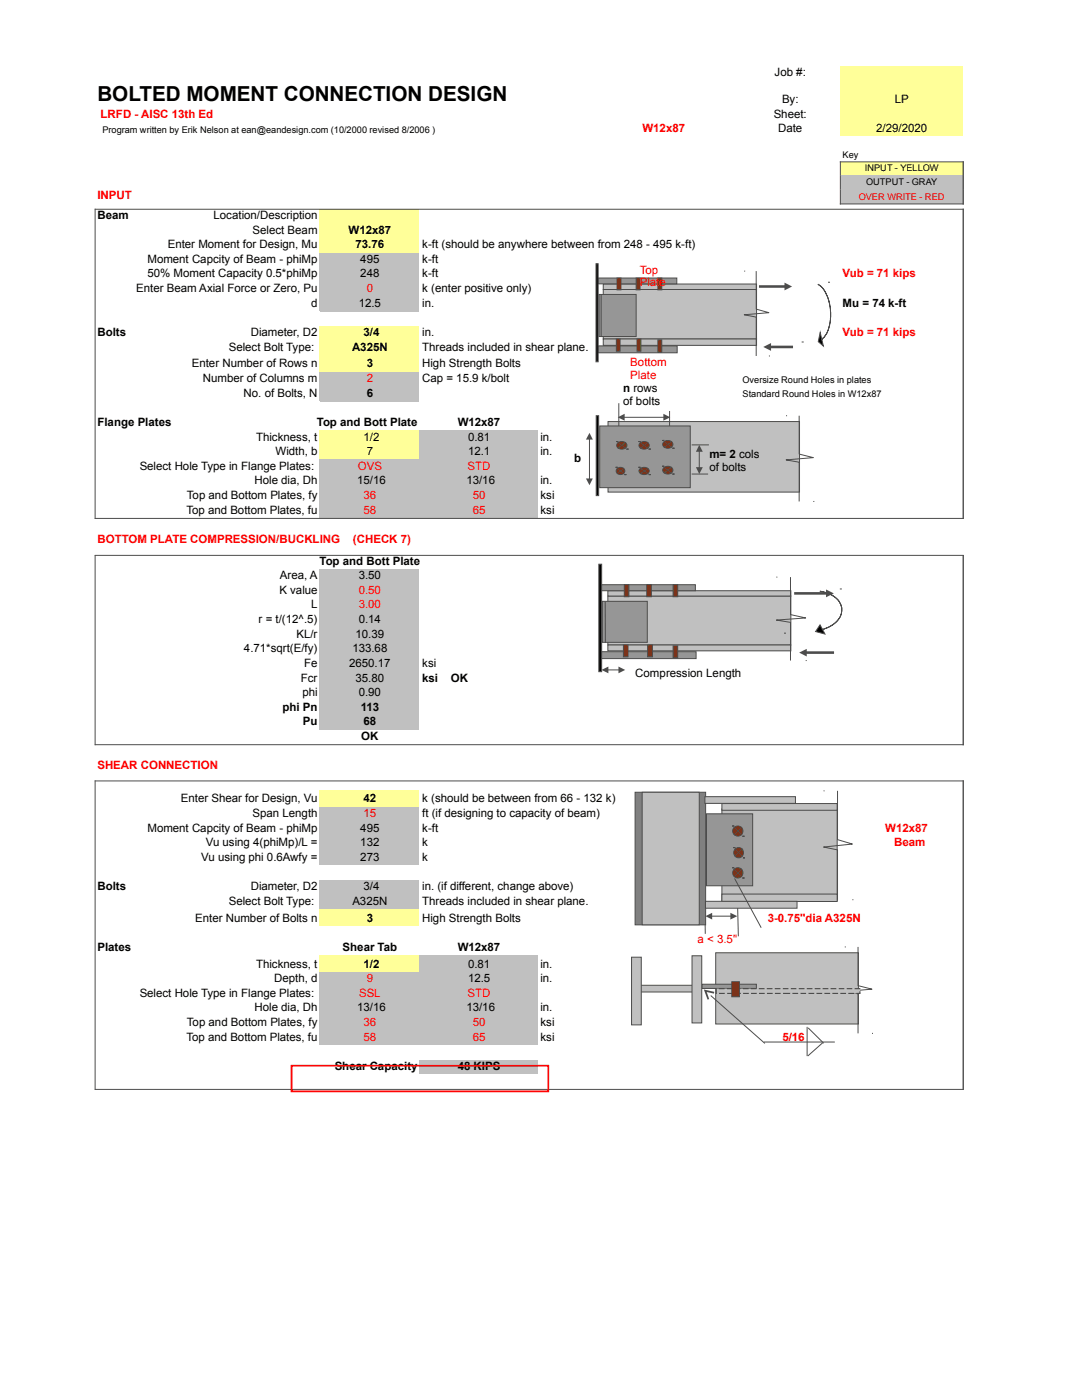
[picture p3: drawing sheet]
<svg xmlns="http://www.w3.org/2000/svg" width="216mm" height="279mm" viewBox="0 0 216 279" stroke-linecap="round" stroke-linejoin="round" font-family="sans-serif">
<path d="M167.6 13.2h24.6v14.1h-24.6z" fill-rule="evenodd" fill="#ff9"/>
<g fill="#fff">
<path d="M19 27.3h173.2v5h-173.2z" fill-rule="evenodd"/>
<path d="M19 32.3h128.7v2.7h-128.7z" fill-rule="evenodd"/>
</g>
<path d="M167.6 32.3h24.6v2.7h-24.6z" fill-rule="evenodd" fill="#ff9"/>
<path d="M19 35h148.6v5.7h-148.6z" fill-rule="evenodd" fill="#fff"/>
<path d="M167.6 35h24.6v5.7h-24.6z" fill-rule="evenodd" fill="#c0c0c0"/>
<g fill="#fff">
<path d="M19 40.7h173.2v1h-173.2z" fill-rule="evenodd"/>
<path d="M19 41.7h44.8v8.8h-44.8z" fill-rule="evenodd"/>
</g>
<path d="M63.8 41.7h19.9v8.8h-19.9z" fill-rule="evenodd" fill="#ff9"/>
<g fill="#fff">
<path d="M83.7 41.7h108.5v8.8h-108.5z" fill-rule="evenodd"/>
<path d="M19 50.5h44.8v5.8h-44.8z" fill-rule="evenodd"/>
</g>
<path d="M63.8 50.5h19.9v5.8h-19.9z" fill-rule="evenodd" fill="#c0c0c0"/>
<g fill="#fff">
<path d="M83.7 50.5h108.5v5.8h-108.5z" fill-rule="evenodd"/>
<path d="M19 56.3h44.8v2.9h-44.8z" fill-rule="evenodd"/>
</g>
<path d="M63.8 56.3h19.9v2.9h-19.9z" fill-rule="evenodd" fill="#c0c0c0"/>
<g fill="#fff">
<path d="M83.7 56.3h83.9v2.9h-83.9z" fill-rule="evenodd"/>
<path d="M19 59.2h44.8v2.9h-44.8z" fill-rule="evenodd"/>
</g>
<path d="M63.8 59.2h19.9v2.9h-19.9z" fill-rule="evenodd" fill="#c0c0c0"/>
<g fill="#fff">
<path d="M83.7 59.2h108.5v2.9h-108.5z" fill-rule="evenodd"/>
<path d="M19 62.1h44.8v3h-44.8z" fill-rule="evenodd"/>
<path d="M83.7 62.1h83.9v3h-83.9z" fill-rule="evenodd"/>
<path d="M19 65h44.8v5.9h-44.8z" fill-rule="evenodd"/>
</g>
<path d="M63.8 65h19.9v5.9h-19.9z" fill-rule="evenodd" fill="#ff9"/>
<g fill="#fff">
<path d="M83.7 65h108.5v5.9h-108.5z" fill-rule="evenodd"/>
<path d="M19 70.9h44.8v3.3h-44.8z" fill-rule="evenodd"/>
</g>
<path d="M63.8 70.9h19.9v3.3h-19.9z" fill-rule="evenodd" fill="#ff9"/>
<g fill="#fff">
<path d="M83.7 70.9h23.7v3.3h-23.7z" fill-rule="evenodd"/>
<path d="M127.7 70.9h64.5v3.3h-64.5z" fill-rule="evenodd"/>
<path d="M19 74.2h44.8v5.9h-44.8z" fill-rule="evenodd"/>
</g>
<path d="M63.8 74.2h19.9v5.9h-19.9z" fill-rule="evenodd" fill="#c0c0c0"/>
<g fill="#fff">
<path d="M83.7 74.2h108.5v5.9h-108.5z" fill-rule="evenodd"/>
<path d="M19 80.1h44.8v2.9h-44.8z" fill-rule="evenodd"/>
<path d="M83.7 80.1h108.5v2.9h-108.5z" fill-rule="evenodd"/>
<path d="M19 83h173.2v2.9h-173.2z" fill-rule="evenodd"/>
<path d="M19 85.9h44.8v3h-44.8z" fill-rule="evenodd"/>
</g>
<path d="M63.8 85.9h19.9v3h-19.9z" fill-rule="evenodd" fill="#ff9"/>
<path d="M83.7 85.9h23.7v3h-23.7z" fill-rule="evenodd" fill="#c0c0c0"/>
<g fill="#fff">
<path d="M107.4 85.9h84.8v3h-84.8z" fill-rule="evenodd"/>
<path d="M19 88.9h44.8v2.9h-44.8z" fill-rule="evenodd"/>
</g>
<path d="M63.8 88.9h19.9v2.9h-19.9z" fill-rule="evenodd" fill="#ff9"/>
<path d="M83.7 88.9h23.7v2.9h-23.7z" fill-rule="evenodd" fill="#c0c0c0"/>
<g fill="#fff">
<path d="M107.4 88.9h20.3v2.9h-20.3z" fill-rule="evenodd"/>
<path d="M147.7 88.9h19.9v2.9h-19.9z" fill-rule="evenodd"/>
<path d="M19 91.7h44.8v5.9h-44.8z" fill-rule="evenodd"/>
</g>
<path d="M63.8 91.7h43.6v5.9h-43.6z" fill-rule="evenodd" fill="#c0c0c0"/>
<g fill="#fff">
<path d="M107.4 91.7h84.8v5.9h-84.8z" fill-rule="evenodd"/>
<path d="M19 97.6h44.8v2.9h-44.8z" fill-rule="evenodd"/>
</g>
<path d="M63.8 97.6h43.6v2.9h-43.6z" fill-rule="evenodd" fill="#c0c0c0"/>
<g fill="#fff">
<path d="M107.4 97.6h20.3v2.9h-20.3z" fill-rule="evenodd"/>
<path d="M147.7 97.6h44.5v2.9h-44.5z" fill-rule="evenodd"/>
<path d="M19 100.5h44.8v3h-44.8z" fill-rule="evenodd"/>
</g>
<path d="M63.8 100.5h43.6v3h-43.6z" fill-rule="evenodd" fill="#c0c0c0"/>
<g fill="#fff">
<path d="M107.4 100.5h84.8v3h-84.8z" fill-rule="evenodd"/>
<path d="M19 103.4h173.2v3h-173.2z" fill-rule="evenodd"/>
</g>
<path d="M167.6 32.3h24.7M167.7 32.2v8.6M192.2 32.2v8.6M18.9 41.8h173.4M19 41.7v61.9M167.6 40.7h24.7M192.2 41.7v61.9M18.9 103.5h173.4" fill="none" stroke="#4c4c4c" stroke-width=".2"/>
<path d="M121.3 84.1h38.2v14.1h-38.2z" fill-rule="evenodd" fill="#c0c0c0"/>
<path d="M121.3 84.1h38.2v14.1h-38.2zM123.5 80.6v4.6M124.5 83.3h8M133.6 82.1v4.6" fill="none" stroke="#4c4c4c" stroke-width=".2"/>
<g fill="#4c4c4c">
<path d="M123.3 83.3l1.3-.7v1.4z"/>
<path d="M132.4 82.6l1.3 .7-1.3 .7z"/>
</g>
<path d="M119.7 85h18v12.3h-18z" fill-rule="evenodd" fill="#969696"/>
<path d="M119.7 85h18v12.3h-18zM138.1 94.6h3.1M138.1 88.8h3.3M139.5 90.1v3.2" fill="none" stroke="#4c4c4c" stroke-width=".2"/>
<g fill="#4c4c4c">
<path d="M139.5 88.8l.7 1.4h-1.3z"/>
<path d="M138.9 93.2h1.3l-.7 1.4z"/>
</g>
<path d="M123.3 88.3a1.1 1.1 0 0 1 1.8 .6 1.08 1.08 0 0 1-1 .7 1.08 1.08 0 0 1-1.1-.7z" fill-rule="evenodd" fill="#930"/>
<path d="M123 88.1h.1M123.3 88.3a1.1 1.1 0 0 1 1.8 .6 1.08 1.08 0 0 1-1 .7 1.08 1.08 0 0 1-1.1-.7zM125.1 89.6h.1" fill="none" stroke="#4c4c4c" stroke-width=".2"/>
<path d="M123.3 88.3l1.5 1.1z" fill="#930"/>
<path d="M123 88.1h.1M123.3 88.3l1.5 1.1M125.1 89.6h.1" fill="none" stroke="#4c4c4c" stroke-width=".2"/>
<path d="M123.3 89.4l1.5-1.1z" fill="#930"/>
<path d="M123 88.1h.1M124.8 88.3l-1.5 1.1M125.1 89.6h.1" fill="none" stroke="#4c4c4c" stroke-width=".2"/>
<path d="M123.2 93.5a.78 .78 0 0 1 1.2 0 .78 .78 0 0 1-.3 1.2 .77 .77 0 0 1-.9-.2 .77 .77 0 0 1 0-1z" fill-rule="evenodd" fill="#930"/>
<path d="M122.9 93.3h.1M123.2 93.5a.78 .78 0 0 1 1.2 0 .78 .78 0 0 1-.3 1.2 .77 .77 0 0 1-.9-.2 .77 .77 0 0 1 0-1zM124.7 94.7h.1" fill="none" stroke="#4c4c4c" stroke-width=".2"/>
<path d="M123.2 93.5l1.2 1z" fill="#930"/>
<path d="M122.9 93.3h.1M123.2 93.5l1.2 1M124.7 94.7h.1" fill="none" stroke="#4c4c4c" stroke-width=".2"/>
<path d="M123.2 94.5l1.2-1z" fill="#930"/>
<path d="M117.6 87.7v7.9M122.9 93.3h.1M124.4 93.5l-1.2 1M124.7 94.7h.1M156.8 83h.1M159.5 83v7.6l2.8 .7-5.5 .5 2.7 .4v7.9M162.3 100.1h.1" fill="none" stroke="#4c4c4c" stroke-width=".2"/>
<g fill="#4c4c4c">
<path d="M117.6 86.4l.7 1.3h-1.4z"/>
<path d="M116.9 95.5h1.4l-.7 1.3z"/>
</g>
<path d="M119 83h.5v15.9h-.5z" fill-rule="evenodd" fill="#000"/>
<path d="M119 83h.5v15.9h-.5z" fill="none" stroke="#4c4c4c" stroke-width=".2"/>
<path d="M127.8 93.5a1.12 1.12 0 0 1 1.7 .5 1.08 1.08 0 0 1-1 .7 1.08 1.08 0 0 1-1-.7z" fill-rule="evenodd" fill="#930"/>
<path d="M127.5 93.3h.1M127.8 93.5a1.12 1.12 0 0 1 1.7 .5 1.08 1.08 0 0 1-1 .7 1.08 1.08 0 0 1-1-.7zM129.5 94.7h.1" fill="none" stroke="#4c4c4c" stroke-width=".2"/>
<path d="M127.8 93.5l1.5 1z" fill="#930"/>
<path d="M127.5 93.3h.1M127.8 93.5l1.5 1M129.5 94.7h.1" fill="none" stroke="#4c4c4c" stroke-width=".2"/>
<path d="M127.8 94.5l1.5-1z" fill="#930"/>
<path d="M127.5 93.3h.1M129.3 93.5l-1.5 1M129.5 94.7h.1" fill="none" stroke="#4c4c4c" stroke-width=".2"/>
<path d="M127.8 88.3a1.09 1.09 0 0 1 1.7 .6 1.08 1.08 0 0 1-1 .7 1.08 1.08 0 0 1-1-.7z" fill-rule="evenodd" fill="#930"/>
<path d="M127.5 88.1h.1M127.8 88.3a1.09 1.09 0 0 1 1.7 .6 1.08 1.08 0 0 1-1 .7 1.08 1.08 0 0 1-1-.7zM129.5 89.6h.1" fill="none" stroke="#4c4c4c" stroke-width=".2"/>
<path d="M127.8 88.3l1.5 1.1z" fill="#930"/>
<path d="M127.5 88.1h.1M127.8 88.3l1.5 1.1M129.5 89.6h.1" fill="none" stroke="#4c4c4c" stroke-width=".2"/>
<path d="M127.8 89.4l1.5-1.1z" fill="#930"/>
<path d="M127.5 88.1h.1M129.3 88.3l-1.5 1.1M129.5 89.6h.1" fill="none" stroke="#4c4c4c" stroke-width=".2"/>
<path d="M132.5 93.3a.99 .99 0 0 1 1.2-.2 .99 .99 0 0 1 .5 1 1.11 1.11 0 0 1-1.1 .5 1.11 1.11 0 0 1-.9-.8z" fill-rule="evenodd" fill="#930"/>
<path d="M132.2 93.1h.1M132.5 93.3a.99 .99 0 0 1 1.2-.2 .99 .99 0 0 1 .5 1 1.11 1.11 0 0 1-1.1 .5 1.11 1.11 0 0 1-.9-.8zM134.3 94.6h.1" fill="none" stroke="#4c4c4c" stroke-width=".2"/>
<path d="M132.5 93.3l1.5 1.1z" fill="#930"/>
<path d="M132.2 93.1h.1M132.5 93.3l1.5 1.1M134.3 94.6h.1" fill="none" stroke="#4c4c4c" stroke-width=".2"/>
<path d="M132.5 94.4l1.5-1.1z" fill="#930"/>
<path d="M132.2 93.1h.1M134 93.3l-1.5 1.1M134.3 94.6h.1" fill="none" stroke="#4c4c4c" stroke-width=".2"/>
<path d="M132.5 88.1a.99 .99 0 0 1 1.2-.1 .99 .99 0 0 1 .5 1 1.11 1.11 0 0 1-1.1 .4 1.11 1.11 0 0 1-.9-.7z" fill-rule="evenodd" fill="#930"/>
<path d="M132.2 87.9h.1M132.5 88.1a.99 .99 0 0 1 1.2-.1 .99 .99 0 0 1 .5 1 1.11 1.11 0 0 1-1.1 .4 1.11 1.11 0 0 1-.9-.7zM134.3 89.5h.1" fill="none" stroke="#4c4c4c" stroke-width=".2"/>
<path d="M132.5 88.1l1.5 1.1z" fill="#930"/>
<path d="M132.2 87.9h.1M132.5 88.1l1.5 1.1M134.3 89.5h.1" fill="none" stroke="#4c4c4c" stroke-width=".2"/>
<path d="M132.5 89.2l1.5-1.1z" fill="#930"/>
<path d="M132.2 87.9h.1M134 88.1l-1.5 1.1M134.3 89.5h.1" fill="none" stroke="#4c4c4c" stroke-width=".2"/>
<path d="M120.4 57.8h30.6v9.9h-30.6z" fill-rule="evenodd" fill="#c0c0c0"/>
<path d="M120.4 57.8h30.6v9.9h-30.6z" fill="none" stroke="#4c4c4c" stroke-width=".2"/>
<path d="M120.4 67.7h30.6v1.2h-30.6z" fill-rule="evenodd" fill="#c0c0c0"/>
<path d="M120.4 67.7h30.6v1.2h-30.6z" fill="none" stroke="#4c4c4c" stroke-width=".2"/>
<path d="M120.4 56.7h30.6v1.1h-30.6z" fill-rule="evenodd" fill="#c0c0c0"/>
<path d="M120.4 56.7h30.6v1.1h-30.6z" fill="none" stroke="#4c4c4c" stroke-width=".2"/>
<path d="M119.3 69h15.8v1.4h-15.8z" fill-rule="evenodd" fill="#969696"/>
<path d="M119.3 69h15.8v1.4h-15.8z" fill="none" stroke="#4c4c4c" stroke-width=".2"/>
<path d="M119.3 55.5h15.7v1.1h-15.7z" fill-rule="evenodd" fill="#969696"/>
<path d="M119.3 55.5h15.7v1.1h-15.7z" fill="none" stroke="#4c4c4c" stroke-width=".2"/>
<path d="M123.1 55.5h.8v2.3h-.8z" fill-rule="evenodd" fill="#930"/>
<path d="M123.1 55.5h.8v2.3h-.8z" fill="none" stroke="#4c4c4c" stroke-width=".2"/>
<path d="M123 67.7h.7v2.4h-.7z" fill-rule="evenodd" fill="#930"/>
<path d="M123 67.7h.7v2.4h-.7z" fill="none" stroke="#4c4c4c" stroke-width=".2"/>
<path d="M119.5 58.8h7.4v8.4h-7.4z" fill-rule="evenodd" fill="#969696"/>
<path d="M118.9 52.6h.4v19.6h-.4zM119.5 58.8h7.4v8.4h-7.4zM119.9 59v8.2M148.5 54.1h.1M150.9 54.1v7.6l2.5 .7-4.9 .4 2.4 .5v7.7M153.4 71h.1" fill="none" stroke="#4c4c4c" stroke-width=".2"/>
<path d="M118.9 52.6h.4v19.6h-.4z" fill-rule="evenodd" fill="#000"/>
<path d="M151.7 57.2h4.9" fill="none" stroke="#4c4c4c" stroke-width=".51"/>
<path d="M156.5 56.4l1.5 .8-1.5 .8z" fill="#4c4c4c"/>
<path d="M153.7 69.2h4.3" fill="none" stroke="#4c4c4c" stroke-width=".51"/>
<path d="M152.3 69.2l1.5-.7v1.5z" fill="#4c4c4c"/>
<path d="M163.2 56.7a6.6 6.6 0 0 1 2.5 5.4 6.8 6.8 0 0 1-1.7 5.6l.3 1.4-1-.9 .4-1.9 .3 1.4a7.1 7.1 0 0 0 1.7-6.2 6.4 6.4 0 0 0-2.5-4.8z" fill-rule="evenodd" fill="#000"/>
<path d="M163.2 56.7a6.6 6.6 0 0 1 2.5 5.4 6.8 6.8 0 0 1-1.7 5.6l.3 1.4-1-.9 .4-1.9 .3 1.4a7.1 7.1 0 0 0 1.7-6.2 6.4 6.4 0 0 0-2.5-4.8zM165.3 56.3h.1M160.1 68.3h.1" fill="none" stroke="#4c4c4c" stroke-width=".2"/>
<path d="M126.9 55.5h.8v2.3h-.8z" fill-rule="evenodd" fill="#930"/>
<path d="M126.9 55.5h.8v2.3h-.8z" fill="none" stroke="#4c4c4c" stroke-width=".2"/>
<path d="M131.3 55.5h.7v2.3h-.7z" fill-rule="evenodd" fill="#930"/>
<path d="M131.3 55.5h.7v2.3h-.7z" fill="none" stroke="#4c4c4c" stroke-width=".2"/>
<path d="M127.1 67.7h.8v2.4h-.8z" fill-rule="evenodd" fill="#930"/>
<path d="M127.1 67.7h.8v2.4h-.8z" fill="none" stroke="#4c4c4c" stroke-width=".2"/>
<path d="M131.3 67.8h.7v2.5h-.7z" fill-rule="evenodd" fill="#930"/>
<path d="M131.3 67.8h.7v2.5h-.7z" fill="none" stroke="#4c4c4c" stroke-width=".2"/>
<g fill="#fff">
<path d="M19 106.4h173.2v7.2h-173.2z" fill-rule="evenodd"/>
<path d="M19 113.6h44.8v32.1h-44.8z" fill-rule="evenodd"/>
</g>
<path d="M63.8 113.6h19.9v32.1h-19.9z" fill-rule="evenodd" fill="#c0c0c0"/>
<g fill="#fff">
<path d="M83.7 113.6h108.5v32.1h-108.5z" fill-rule="evenodd"/>
<path d="M19 145.7h173.2v12h-173.2z" fill-rule="evenodd"/>
<path d="M19 157.7h44.8v3.4h-44.8z" fill-rule="evenodd"/>
</g>
<path d="M63.8 157.7h19.9v3.4h-19.9z" fill-rule="evenodd" fill="#ff9"/>
<g fill="#fff">
<path d="M83.7 157.7h108.5v3.4h-108.5z" fill-rule="evenodd"/>
<path d="M19 161.1h44.8v11.6h-44.8z" fill-rule="evenodd"/>
</g>
<path d="M63.8 161.1h19.9v11.6h-19.9z" fill-rule="evenodd" fill="#c0c0c0"/>
<g fill="#fff">
<path d="M83.7 161.1h108.5v11.6h-108.5z" fill-rule="evenodd"/>
<path d="M19 172.7h173.2v2.9h-173.2z" fill-rule="evenodd"/>
<path d="M19 175.6h44.8v5.9h-44.8z" fill-rule="evenodd"/>
</g>
<path d="M63.8 175.6h19.9v5.9h-19.9z" fill-rule="evenodd" fill="#c0c0c0"/>
<g fill="#fff">
<path d="M83.7 175.6h108.5v5.9h-108.5z" fill-rule="evenodd"/>
<path d="M19 181.5h44.8v3.3h-44.8z" fill-rule="evenodd"/>
</g>
<path d="M63.8 181.5h19.9v3.3h-19.9z" fill-rule="evenodd" fill="#ff9"/>
<g fill="#fff">
<path d="M83.7 181.5h23.7v3.3h-23.7z" fill-rule="evenodd"/>
<path d="M127.7 181.5h64.5v3.3h-64.5z" fill-rule="evenodd"/>
<path d="M19 184.8h173.2v5.9h-173.2z" fill-rule="evenodd"/>
<path d="M19 190.7h44.8v3.3h-44.8z" fill-rule="evenodd"/>
</g>
<path d="M63.8 190.7h19.9v3.3h-19.9z" fill-rule="evenodd" fill="#ff9"/>
<path d="M83.7 190.7h23.7v3.3h-23.7z" fill-rule="evenodd" fill="#c0c0c0"/>
<g fill="#fff">
<path d="M107.4 190.7h84.8v3.3h-84.8z" fill-rule="evenodd"/>
<path d="M19 194h44.8v2.9h-44.8z" fill-rule="evenodd"/>
</g>
<path d="M63.8 194h43.6v2.9h-43.6z" fill-rule="evenodd" fill="#c0c0c0"/>
<g fill="#fff">
<path d="M107.4 194h20.3v2.9h-20.3z" fill-rule="evenodd"/>
<path d="M147.7 194h44.5v2.9h-44.5z" fill-rule="evenodd"/>
<path d="M19 196.9h44.8v5.9h-44.8z" fill-rule="evenodd"/>
</g>
<path d="M63.8 196.9h43.6v5.9h-43.6z" fill-rule="evenodd" fill="#c0c0c0"/>
<g fill="#fff">
<path d="M107.4 196.9h84.8v5.9h-84.8z" fill-rule="evenodd"/>
<path d="M19 202.8h44.8v2.9h-44.8z" fill-rule="evenodd"/>
</g>
<path d="M63.8 202.8h43.6v2.9h-43.6z" fill-rule="evenodd" fill="#c0c0c0"/>
<g fill="#fff">
<path d="M107.4 202.8h20.3v2.9h-20.3z" fill-rule="evenodd"/>
<path d="M147.7 202.8h44.5v2.9h-44.5z" fill-rule="evenodd"/>
<path d="M19 205.7h44.8v2.9h-44.8z" fill-rule="evenodd"/>
</g>
<path d="M63.8 205.7h43.6v2.9h-43.6z" fill-rule="evenodd" fill="#c0c0c0"/>
<g fill="#fff">
<path d="M107.4 205.7h84.8v2.9h-84.8z" fill-rule="evenodd"/>
<path d="M19 208.6h173.2v3h-173.2z" fill-rule="evenodd"/>
<path d="M19 211.5h64.7v2.9h-64.7z" fill-rule="evenodd"/>
</g>
<path d="M83.7 211.5h23.7v2.9h-23.7z" fill-rule="evenodd" fill="#c0c0c0"/>
<g fill="#fff">
<path d="M107.4 211.5h84.8v2.9h-84.8z" fill-rule="evenodd"/>
<path d="M19 214.4h173.2v4.3h-173.2z" fill-rule="evenodd"/>
</g>
<path d="M18.9 110.8h173.4M19 110.8v37.9M192.2 110.8v37.9M18.9 148.6h173.4M18.9 155.8h173.4M19 155.7v61.8M192.2 155.7v61.8M18.9 217.4h173.4" fill="none" stroke="#4c4c4c" stroke-width=".2"/>
<path d="M121.3 118.9h36.5v9.8h-36.5z" fill-rule="evenodd" fill="#c0c0c0"/>
<path d="M121.3 118.9h36.5v9.8h-36.5z" fill="none" stroke="#4c4c4c" stroke-width=".2"/>
<path d="M121.3 128.7h36.5v1.2h-36.5z" fill-rule="evenodd" fill="#c0c0c0"/>
<path d="M121.3 128.7h36.5v1.2h-36.5z" fill="none" stroke="#4c4c4c" stroke-width=".2"/>
<path d="M121.3 117.9h36.5v1h-36.5z" fill-rule="evenodd" fill="#c0c0c0"/>
<path d="M121.3 117.9h36.5v1h-36.5z" fill="none" stroke="#4c4c4c" stroke-width=".2"/>
<path d="M120 130.1h18.9v1.3h-18.9z" fill-rule="evenodd" fill="#969696"/>
<path d="M120 130.1h18.9v1.3h-18.9z" fill="none" stroke="#4c4c4c" stroke-width=".2"/>
<path d="M120 116.7h18.7v1.2h-18.7z" fill-rule="evenodd" fill="#969696"/>
<path d="M120 116.7h18.7v1.2h-18.7z" fill="none" stroke="#4c4c4c" stroke-width=".2"/>
<path d="M124.6 116.7h.9v2.4h-.9z" fill-rule="evenodd" fill="#930"/>
<path d="M124.6 116.7h.9v2.4h-.9z" fill="none" stroke="#4c4c4c" stroke-width=".2"/>
<path d="M124.4 128.7h.9v2.4h-.9z" fill-rule="evenodd" fill="#930"/>
<path d="M124.4 128.7h.9v2.4h-.9z" fill="none" stroke="#4c4c4c" stroke-width=".2"/>
<path d="M120.2 120h9v8.2h-9z" fill-rule="evenodd" fill="#969696"/>
<path d="M119.5 112.6h.6v21.4h-.6zM154.9 115.2h.1M157.7 115.2v7.5l3.1 .6-5.9 .4 2.8 .5v7.6M120.2 120h9v8.2h-9zM120.8 120.1v8.1M160.8 131.8h.1" fill="none" stroke="#4c4c4c" stroke-width=".2"/>
<path d="M119.5 112.6h.6v21.4h-.6z" fill-rule="evenodd" fill="#000"/>
<path d="M158.7 118.4h6.2" fill="none" stroke="#4c4c4c" stroke-width=".51"/>
<path d="M164.8 117.6l1.6 .8-1.6 .8z" fill="#4c4c4c"/>
<path d="M160.9 130.2h5.3" fill="none" stroke="#4c4c4c" stroke-width=".51"/>
<path d="M159.5 130.2l1.5-.7v1.5z" fill="#4c4c4c"/>
<path d="M163.6 118a4.6 4.6 0 0 1 4.4 3.3 4.2 4.2 0 0 1-3.4 4.1l-.5 .2 .5 .9-1.9-.5 .9-1.3 .5 .9a4.6 4.6 0 0 0 3.9-3.9 4.2 4.2 0 0 0-3.9-3.6z" fill-rule="evenodd" fill="#000"/>
<path d="M163.6 118a4.6 4.6 0 0 1 4.4 3.3 4.2 4.2 0 0 1-3.4 4.1l-.5 .2 .5 .9-1.9-.5 .9-1.3 .5 .9a4.6 4.6 0 0 0 3.9-3.9 4.2 4.2 0 0 0-3.9-3.6zM167.7 117.5h.1M156.5 126.4h.1" fill="none" stroke="#4c4c4c" stroke-width=".2"/>
<path d="M129 116.7h1v2.4h-1z" fill-rule="evenodd" fill="#930"/>
<path d="M129 116.7h1v2.4h-1z" fill="none" stroke="#4c4c4c" stroke-width=".2"/>
<path d="M134.3 116.7h.9v2.4h-.9z" fill-rule="evenodd" fill="#930"/>
<path d="M134.3 116.7h.9v2.4h-.9z" fill="none" stroke="#4c4c4c" stroke-width=".2"/>
<path d="M129.2 128.7h1v2.4h-1z" fill-rule="evenodd" fill="#930"/>
<path d="M129.2 128.7h1v2.4h-1z" fill="none" stroke="#4c4c4c" stroke-width=".2"/>
<path d="M134.3 128.9h.9v2.4h-.9z" fill-rule="evenodd" fill="#930"/>
<path d="M121.3 133.7h2.2M134.3 128.9h.9v2.4h-.9z" fill="none" stroke="#4c4c4c" stroke-width=".2"/>
<g fill="#4c4c4c">
<path d="M120 133.7l1.4-.7v1.4z"/>
<path d="M123.4 133l1.3 .7-1.3 .7z"/>
</g>
<path d="M58.2 212.7h51.2v5.1h-51.2z" fill="none" stroke="#f00" stroke-width=".34"/>
<path d="M127.4 196.6h11v1.4h-11z" fill-rule="evenodd" fill="#c0c0c0"/>
<path d="M127.4 196.6h11v1.4h-11z" fill="none" stroke="#4c4c4c" stroke-width=".2"/>
<path d="M142.8 190.1h28.5v14.3h-28.5z" fill-rule="evenodd" fill="#c0c0c0"/>
<path d="M142.8 190.1h28.5v14.3h-28.5z" fill="none" stroke="#4c4c4c" stroke-width=".2"/>
<path d="M140.1 196.4h10.8v.9h-10.8z" fill-rule="evenodd" fill="#969696"/>
<path d="M140.1 196.4h10.8v.9h-10.8zM168.6 189h.1M171.2 189v7.7l2.8 .7-5.4 .5 2.6 .4v7.9M174 206.2h.1" fill="none" stroke="#4c4c4c" stroke-width=".2"/>
<path d="M144 161.4h23v18.3h-23z" fill-rule="evenodd" fill="#c0c0c0"/>
<path d="M144 161.4h23v18.3h-23z" fill="none" stroke="#4c4c4c" stroke-width=".2"/>
<path d="M141 162.4h9.2v14.4h-9.2z" fill-rule="evenodd" fill="#969696"/>
<path d="M141 162.4h9.2v14.4h-9.2zM147.1 179.5l.2 7.3M140.7 181.8v4.5M142 182.8h3.8" fill="none" stroke="#4c4c4c" stroke-width=".2"/>
<g fill="#4c4c4c">
<path d="M140.8 182.8l1.3-.6v1.3z"/>
<path d="M145.7 182.2l1.4 .6-1.4 .7z"/>
</g>
<path d="M146.4 170.1a1 1 0 0 1 2 0 1 1 0 0 1-2 0z" fill-rule="evenodd" fill="#930"/>
<g fill="none" stroke="#4c4c4c" stroke-width=".2">
<path d="M146.4 169.1h.1M148.3 171.2h.1"/>
<circle cx="147.4" cy="170.1" r="1"/>
</g>
<path d="M146.7 169.4l1.4 1.5z" fill="#930"/>
<path d="M146.4 169.1h.1M146.7 169.4l1.4 1.5M148.3 171.2h.1" fill="none" stroke="#4c4c4c" stroke-width=".2"/>
<path d="M148.1 169.4l-1.4 1.5z" fill="#930"/>
<path d="M146.4 169.1h.1M148.1 169.4l-1.4 1.5M148.3 171.2h.1" fill="none" stroke="#4c4c4c" stroke-width=".2"/>
<path d="M146.2 174.2a1.02 1.02 0 0 1 2 0 1.02 1.02 0 0 1-2 0z" fill-rule="evenodd" fill="#930"/>
<g fill="none" stroke="#4c4c4c" stroke-width=".2">
<path d="M146.2 173.2h.1M148.2 175.2h.1"/>
<circle cx="147.2" cy="174.2" r="1.02"/>
</g>
<path d="M146.5 173.5l1.5 1.4z" fill="#930"/>
<path d="M146.2 173.2h.1M146.5 173.5l1.5 1.4M148.2 175.2h.1" fill="none" stroke="#4c4c4c" stroke-width=".2"/>
<path d="M146.5 174.9l1.5-1.4z" fill="#930"/>
<path d="M146.2 173.2h.1M148 173.5l-1.5 1.4M148.2 175.2h.1" fill="none" stroke="#4c4c4c" stroke-width=".2"/>
<path d="M146.2 165.9a1.02 1.02 0 0 1 2 0 1.02 1.02 0 0 1-2 0z" fill-rule="evenodd" fill="#930"/>
<g fill="none" stroke="#4c4c4c" stroke-width=".2">
<path d="M146.2 164.8h.1M148.2 166.9h.1"/>
<circle cx="147.2" cy="165.9" r="1.02"/>
</g>
<path d="M146.5 165.1l1.5 1.5z" fill="#930"/>
<path d="M146.2 164.8h.1M146.5 165.1l1.5 1.5M148.2 166.9h.1" fill="none" stroke="#4c4c4c" stroke-width=".2"/>
<path d="M146.5 166.6l1.5-1.5z" fill="#930"/>
<path d="M146.2 164.8h.1M148 165.1l-1.5 1.5M148.2 166.9h.1" fill="none" stroke="#4c4c4c" stroke-width=".2"/>
<path d="M144 178.4h23v1.5h-23z" fill-rule="evenodd" fill="#c0c0c0"/>
<path d="M144 178.4h23v1.5h-23z" fill="none" stroke="#4c4c4c" stroke-width=".2"/>
<path d="M144 160.4h23v1.3h-23z" fill-rule="evenodd" fill="#c0c0c0"/>
<path d="M164.3 157.8h.1M167.1 157.8v9.8l3 .8-5.8 .6 2.8 .6v10M144 160.4h23v1.3h-23zM170.1 179.6h.1" fill="none" stroke="#4c4c4c" stroke-width=".2"/>
<path d="M126.7 158.1h14.1v26.5h-14.1z" fill-rule="evenodd" fill="#808080"/>
<path d="M126.7 158.1h14.1v26.5h-14.1z" fill="none" stroke="#4c4c4c" stroke-width=".2"/>
<path d="M142.9 197.3h28.7v1h-28.7z" fill-rule="evenodd" fill="#c0c0c0"/>
<g fill="none" stroke="#4c4c4c" stroke-width=".23">
<path d="M142.9 197.3v1M143.5 197.3h1M143.6 198.3h.9M145.2 197.3h.8M145.2 198.3h.9M146.8 197.3h.8M146.8 198.3h.9M148.3 197.3h1M148.4 198.3h.9M149.9 197.3h.9M150 198.3h.9M151.5 197.3h.9"/>
<path d="M151.6 198.3h.9M153.1 197.3h.9M153.1 198.3h1M154.7 197.3h.9M154.7 198.3h.9M156.3 197.3h.9M156.4 198.3h1.2M157.9 197.3h.9M158.2 198.3h.9M159.5 197.3h.9M159.8 198.3h.9M161.1 197.3h.9"/>
<path d="M161.4 198.3h.9M162.7 197.3h.9M163 198.3h.9M164.3 197.3h.9M164.6 198.3h.9M165.8 197.3h1M166.2 198.3h.9M167.5 197.3h.8M167.8 198.3h.9M169.1 197.3h.8M169.4 198.3h.9M170.6 197.3h1"/>
<path d="M171.6 197.9v.4h-.6"/>
</g>
<path d="M146 195.9h1.5v3h-1.5z" fill-rule="evenodd" fill="#800000"/>
<path d="M141.9 198.7l10.6 9.5M146 195.9h1.5v3h-1.5z" fill="none" stroke="#4c4c4c" stroke-width=".2"/>
<path d="M140.4 197.5l2.1 .4v.4l-1.5-.3 .5 1.4-.3 .1z" fill-rule="evenodd" fill="#4c4c4c"/>
<path d="M152.5 208h14M161 205v5.7M161.3 205.2l3 2.9M164.1 208.2l-2.8 2.5" fill="none" stroke="#4c4c4c" stroke-width=".2"/>
<path d="M140.7 159h18v1.3h-18z" fill-rule="evenodd" fill="#c0c0c0"/>
<path d="M140.7 159h18v1.3h-18z" fill="none" stroke="#4c4c4c" stroke-width=".2"/>
<path d="M140.8 179.9h18.2v1.3h-18.2z" fill-rule="evenodd" fill="#c0c0c0"/>
<path d="M140.8 179.9h18.2v1.3h-18.2z" fill="none" stroke="#4c4c4c" stroke-width=".2"/>
<path d="M128.1 158.1h11.4v26.5h-11.4z" fill-rule="evenodd" fill="#c0c0c0"/>
<path d="M128.1 158.1h11.4v26.5h-11.4z" fill="none" stroke="#4c4c4c" stroke-width=".2"/>
<path d="M138.1 190.7h1.9v13.4h-1.9z" fill-rule="evenodd" fill="#c0c0c0"/>
<path d="M138.1 190.7h1.9v13.4h-1.9z" fill="none" stroke="#4c4c4c" stroke-width=".2"/>
<path d="M126 191h2v13.5h-2z" fill-rule="evenodd" fill="#c0c0c0"/>
<path d="M146.6 175.4l5.2 9.7M126 191h2v13.5h-2z" fill="none" stroke="#4c4c4c" stroke-width=".2"/>
<text font-size="4.1" x="19.4" y="20.1">BOLTED MOMENT CONNECTION DESIGN</text>
<g font-size="2.3">
<text x="154.6" y="15.2">Job #:</text>
<text x="154.4" y="23.4">Sheet:</text>
<text x="156" y="20.5">By:</text>
<text x="178.5" y="20.5">LP</text>
<text x="155.3" y="26.4">Date</text>
<text x="174.8" y="26.4">2/29/2020</text>
<text x="19.4" y="43.7">Beam</text>
<text x="42.6" y="43.7">Location/Description</text>
<text x="50.4" y="46.6">Select Beam</text>
<text x="69.6" y="46.6">W12x87</text>
<text x="29.4" y="52.5">Moment Capcity of Beam - phiMp</text>
<text x="33.5" y="49.6">Enter Moment for Design, Mu</text>
<text x="70.9" y="49.6">73.76</text>
<text x="71.9" y="52.5">495</text>
<text x="84.2" y="49.6">k-ft (should be anywhere between from 248 - 495 k-ft)</text>
<text x="84.2" y="52.5">k-ft</text>
<text x="27.2" y="58.3">Enter Beam Axial Force or Zero, Pu</text>
<text x="29.4" y="55.4">50% Moment Capacity 0.5*phiMp</text>
<text x="71.9" y="55.4">248</text>
<text x="84.2" y="55.4">k-ft</text>
<text x="84.2" y="58.3">k (enter positive only)</text>
<text x="62.1" y="61.2">d</text>
<text x="71.6" y="61.2">12.5</text>
<text x="84.2" y="61.2">in.</text>
<text x="168.1" y="61.2">Mu = 74 k-ft</text>
<text x="19.4" y="67.1">Bolts</text>
<text x="45.6" y="70">Select Bolt Type:</text>
<text x="50" y="67.1">Diameter, D2</text>
<text x="70.2" y="70">A325N</text>
<text x="72.5" y="67.1">3/4</text>
<text x="84.2" y="67.1">in.</text>
<text x="84.2" y="70">Threads included in shear plane.</text>
<text x="38.3" y="73.3">Enter Number of Rows n</text>
<text x="40.5" y="76.3">Number of Columns m</text>
<text x="73.2" y="73.3">3</text>
<text x="84.2" y="73.3">High Strength Bolts</text>
<text x="84.2" y="76.3">Cap = 15.9 k/bolt</text>
<text x="48.6" y="79.2">No. of Bolts, N</text>
<text x="73.2" y="79.2">6</text>
<text x="124.4" y="78.2">n rows</text>
<text x="124.4" y="80.8">of bolts</text>
<text x="19.4" y="85">Flange Plates</text>
<text x="51.1" y="87.9">Thickness, t</text>
<text x="63.2" y="85">Top and Bott Plate</text>
<text x="72.5" y="87.9">1/2</text>
<text x="91.3" y="85">W12x87</text>
<text x="93.4" y="87.9">0.81</text>
<text x="107.8" y="87.9">in.</text>
<text x="27.9" y="93.8">Select Hole Type in Flange Plates:</text>
<text x="55" y="90.9">Width, b</text>
<text x="73.2" y="90.9">7</text>
<text x="93.4" y="90.9">12.1</text>
<text x="107.8" y="90.9">in.</text>
<text x="114.6" y="92.1">b</text>
<text x="141.5" y="91.4">m= 2 cols</text>
<text x="141.5" y="94">of bolts</text>
<text x="37.3" y="99.6">Top and Bottom Plates, fy</text>
<text x="50.8" y="96.7">Hole dia, Dh</text>
<text x="71.3" y="96.7">15/16</text>
<text x="93.1" y="96.7">13/16</text>
<text x="107.8" y="96.7">in.</text>
<text x="107.8" y="99.6">ksi</text>
<text x="37.2" y="102.5">Top and Bottom Plates, fu</text>
<text x="107.8" y="102.5">ksi</text>
<text x="63.7" y="112.7">Top and Bott Plate</text>
<text x="55.7" y="118.5">K value</text>
<text x="55.8" y="115.6">Area, A</text>
<text x="71.6" y="115.6">3.50</text>
<text x="51.6" y="124.3">r = t/(12^.5)</text>
<text x="62.1" y="121.4">L</text>
<text x="71.6" y="124.3">0.14</text>
<text x="48.7" y="130.2">4.71*sqrt(E/fy)</text>
<text x="59.2" y="127.2">KL/r</text>
<text x="70.3" y="130.2">133.68</text>
<text x="70.9" y="127.2">10.39</text>
<text x="60" y="136">Fcr</text>
<text x="60.7" y="133.1">Fe</text>
<text x="69.7" y="133.1">2650.17</text>
<text x="70.9" y="136">35.80</text>
<text x="84.2" y="133.1">ksi</text>
<text x="84.2" y="136">ksi</text>
<text x="90" y="136">OK</text>
<text x="126.8" y="135.1">Compression Length</text>
<text x="56.3" y="141.8">phi Pn</text>
<text x="60.3" y="138.9">phi</text>
<text x="71.6" y="138.9">0.90</text>
<text x="72" y="141.8">113</text>
<text x="60.4" y="144.8">Pu</text>
<text x="72.1" y="147.7">OK</text>
<text x="72.5" y="144.8">68</text>
<text x="36.1" y="160.1">Enter Shear for Design, Vu</text>
<text x="72.5" y="160.1">42</text>
<text x="84.2" y="160.1">k (should be between from 66 - 132 k)</text>
<text x="29.4" y="166">Moment Capcity of Beam - phiMp</text>
<text x="50.4" y="163">Span Length</text>
<text x="71.9" y="166">495</text>
<text x="84.2" y="163">ft (if designing to capacity of beam)</text>
<text x="84.2" y="166">k-ft</text>
<text x="40.1" y="171.8">Vu using phi 0.6Awfy =</text>
<text x="41.1" y="168.9">Vu using 4(phiMp)/L =</text>
<text x="71.9" y="168.9">132</text>
<text x="71.9" y="171.8">273</text>
<text x="84.2" y="168.9">k</text>
<text x="84.2" y="171.8">k</text>
<text x="19.4" y="177.6">Bolts</text>
<text x="50" y="177.6">Diameter, D2</text>
<text x="72.5" y="177.6">3/4</text>
<text x="84.2" y="177.6">in. (if different, change above)</text>
<text x="38.9" y="183.9">Enter Number of Bolts n</text>
<text x="45.6" y="180.6">Select Bolt Type:</text>
<text x="70.3" y="180.6">A325N</text>
<text x="73.2" y="183.9">3</text>
<text x="84.2" y="180.6">Threads included in shear plane.</text>
<text x="84.2" y="183.9">High Strength Bolts</text>
<text x="19.4" y="189.7">Plates</text>
<text x="68.4" y="189.7">Shear Tab</text>
<text x="91.3" y="189.7">W12x87</text>
<text x="51.1" y="193.1">Thickness, t</text>
<text x="54.7" y="196">Depth, d</text>
<text x="72.5" y="193.1">1/2</text>
<text x="93.4" y="193.1">0.81</text>
<text x="93.4" y="196">12.5</text>
<text x="107.8" y="193.1">in.</text>
<text x="107.8" y="196">in.</text>
<text x="27.9" y="199">Select Hole Type in Flange Plates:</text>
<text x="50.8" y="201.8">Hole dia, Dh</text>
<text x="71.3" y="201.8">13/16</text>
<text x="93.1" y="201.8">13/16</text>
<text x="107.8" y="201.8">in.</text>
<text x="37.2" y="207.7">Top and Bottom Plates, fu</text>
<text x="37.3" y="204.8">Top and Bottom Plates, fy</text>
<text x="107.8" y="204.8">ksi</text>
<text x="107.8" y="207.7">ksi</text>
<text x="66.8" y="213.5">Shear Capacity</text>
<text x="91.3" y="213.5">48 KIPS</text>
</g>
<g font-size="2.3" fill="#f00">
<text x="20.1" y="23.4">LRFD - AISC 13th Ed</text>
<text x="128.2" y="26.4">W12x87</text>
<text x="19.4" y="39.8">INPUT</text>
<text x="73.2" y="58.3">0</text>
<text x="127.6" y="54.6">Top</text>
<text x="127.6" y="57.1">Plate</text>
<text x="168.1" y="55.4">Vub = 71 kips</text>
<text x="168.1" y="67.1">Vub = 71 kips</text>
<text x="73.2" y="76.3">2</text>
<text x="125.8" y="73.1">Bottom</text>
<text x="125.8" y="75.6">Plate</text>
<text x="71.4" y="93.8">OVS</text>
<text x="93.3" y="93.8">STD</text>
<text x="72.5" y="99.6">36</text>
<text x="94.3" y="99.6">50</text>
<text x="72.5" y="102.5">58</text>
<text x="94.3" y="102.5">65</text>
<text x="19.4" y="108.4">BOTTOM PLATE COMPRESSION/BUCKLING</text>
<text x="70.4" y="108.4">(CHECK 7)</text>
<text x="71.6" y="118.5">0.50</text>
<text x="71.6" y="121.4">3.00</text>
<text x="19.4" y="153.5">SHEAR CONNECTION</text>
<text x="72.5" y="163">15</text>
<text x="176.6" y="166">W12x87</text>
<text x="178.4" y="168.9">Beam</text>
<text x="153.2" y="183.9">3-0.75''dia A325N</text>
<text x="139.2" y="188.2">a &lt; 3.5&quot;</text>
<text x="73.2" y="196">9</text>
<text x="71.6" y="199">SSL</text>
<text x="93.3" y="199">STD</text>
<text x="72.5" y="204.8">36</text>
<text x="72.5" y="207.7">58</text>
<text x="94.3" y="204.8">50</text>
<text x="94.3" y="207.7">65</text>
<text x="156.1" y="207.7">5/16</text>
</g>
<g font-size="1.8">
<text x="20.4" y="26.5">Program written by Erik Nelson at ean@eandesign.com (10/2000 revised 8/2006 )</text>
<text x="168.1" y="31.5">Key</text>
<text x="172.6" y="34.2">INPUT - YELLOW</text>
<text x="172.8" y="37">OUTPUT - GRAY</text>
<text x="148.2" y="76.4">Oversize Round Holes in plates</text>
<text x="148.2" y="79.3">Standard Round Holes in W12x87</text>
</g>
<text font-size="1.8" fill="#f00" x="171.3" y="39.9">OVER WRITE - RED</text>
</svg>
